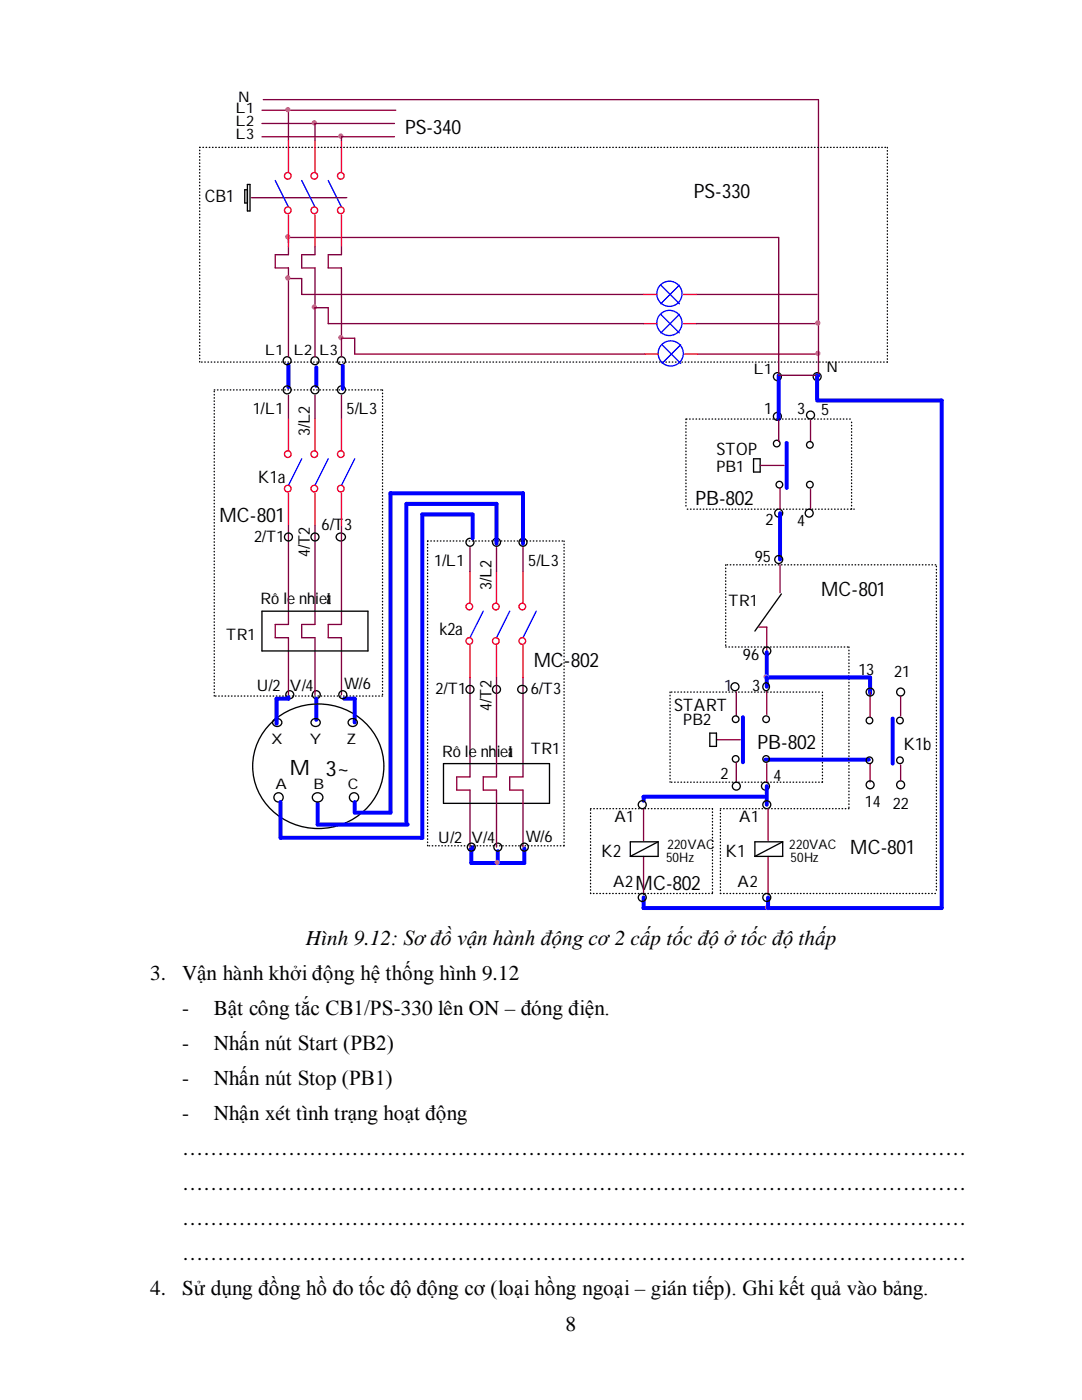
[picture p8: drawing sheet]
<svg xmlns="http://www.w3.org/2000/svg" width="216mm" height="279mm" viewBox="0 0 216 279" stroke-linecap="round" stroke-linejoin="round" font-family="sans-serif">
<g fill="none" stroke="#00f" stroke-width=".79">
<path d="M57.6 72.8v4.5M63.1 73.3v3.7M77.9 98.4h26.5v10.1M157 88.4v9M84.3 102.7h10M55.2 139.4h2.4M63.1 139.4v4.3M68.7 139.4h2.1M152.7 151.6h20.7M56 167.2h28.3M63.4 160.3v4.3M94.3 169.1v.5"/>
<path d="M104.6 169.3v2.9h-5.3M153.3 181.2h34.6"/>
</g>
<g fill="none" stroke="#800040" stroke-width=".26">
<path d="M52.3 27.3h26.4M54.9 50.8h2.7M60.2 55.6v3.2M62.8 50.8h-2.6v2.7M62.8 53.5v17.7M68.1 50.8h-2.6v2.7h2.6v14M139 58.8h24.1M155.4 47.4h-97.8v1.1M70.8 70.7h57.9M139.3 70.7h24M161.7 97.6v4M62.8 104.8v19.8h-2.6v2.7h2.6"/>
<path d="M54.9 127.3h2.7M65.5 124.6h2.6M93.8 135.2v19.8h-2.7M104.4 135.2v19.8M153 125.2v5M93.8 157.7v11.9M101.7 155v2.7h2.7M143 147.6h4.7M128.4 170.9v7.7M153.3 170.9v7.7"/>
</g>
<g fill="none" stroke="#000" stroke-width=".26">
<path d="M53.8 144.6a13.4 13.4 0 0 1 22.1 4.4 12.6 12.6 0 0 1-12.4 16.4 12.5 12.5 0 0 1-11.9-17.6l.6-1.1zM54.7 143.6a.84 .84 0 0 1 1.3 0 .84 .84 0 0 1-.3 1.3 .83 .83 0 0 1-1.1-.2 .83 .83 0 0 1 .1-1.1zM62.3 143.6a.84 .84 0 0 1 1.3 0 .84 .84 0 0 1-.3 1.3 .83 .83 0 0 1-1-.2 .83 .83 0 0 1 0-1.1zM150.6 168h5.6v2.9h-5.6z"/>
<circle cx="62.8" cy="72" r=".79"/>
<circle cx="155.1" cy="75.2" r=".79"/>
<circle cx="163.1" cy="75.2" r=".79"/>
<circle cx="155" cy="88.5" r=".66"/>
<circle cx="155.1" cy="83.1" r=".79"/>
<circle cx="99.1" cy="108.2" r=".79"/>
<circle cx="104.4" cy="108.2" r=".79"/>
<circle cx="57.8" cy="138.6" r=".79"/>
<circle cx="63.1" cy="138.6" r=".79"/>
<circle cx="146.7" cy="137.1" r=".79"/>
<circle cx="55.6" cy="159.1" r=".93"/>
<circle cx="179.6" cy="143.8" r=".66"/>
</g>
<g fill="#f0f" stroke="#f0f" stroke-width=".26">
<circle cx="62.7" cy="61.3" r=".4"/>
<circle cx="68" cy="27.2" r=".4"/>
<circle cx="68" cy="67.4" r=".4"/>
<circle cx="163.2" cy="70.5" r=".4"/>
</g>
<g fill="none" stroke="#000" stroke-width=".26" stroke-dasharray="0 .5">
<path d="M42.8 77.8h33.5M76.3 77.8v61.1M145.1 112.7h41.7M169.9 101.6v-17.7M186.8 113v65.1M42.8 138.9v-61.1M76.3 138.9h-33.5M133.7 138.1v18M134 138.1h29.8M144.8 129.1h24.6M169.4 129.1v32.3M134 156.1h30.1"/>
<path d="M164.1 156.1v-18M143.7 161.7v16.6M143.7 178.3h43.1"/>
</g>
<g fill="none" stroke="#00f" stroke-width=".26">
<path d="M131.9 62.7l3.7 3.7M135.6 62.7l-3.7 3.7M65.5 91.6l-2.7 5.3"/>
<circle cx="133.6" cy="64.5" r="2.51"/>
</g>
<path d="M128.4 64.6h2.7M136.3 64.6h2.7" fill="none" stroke="#f00" stroke-width=".26"/>
<circle cx="62.7" cy="97.5" r=".66" fill="#fff" stroke="#f00" stroke-width=".26"/>
<path d="M62.8 98.4v6.4" fill="none" stroke="#f00" stroke-width=".26"/>
<circle cx="62.7" cy="90.6" r=".66" fill="#fff" stroke="#f00" stroke-width=".26"/>
<path d="M62.8 83.6v6.4" fill="none" stroke="#f00" stroke-width=".26"/>
<path d="M65.5 36l2.6 5.3" fill="none" stroke="#00f" stroke-width=".26"/>
<circle cx="68" cy="42" r=".66" fill="#fff" stroke="#f00" stroke-width=".26"/>
<path d="M68.1 42.9v6.3" fill="none" stroke="#f00" stroke-width=".26"/>
<circle cx="68" cy="35.1" r=".66" fill="#fff" stroke="#f00" stroke-width=".26"/>
<path d="M68.1 28.1v6.3" fill="none" stroke="#f00" stroke-width=".26"/>
<path d="M56 160.1v7.1" fill="none" stroke="#00f" stroke-width=".79"/>
<g fill="none" stroke="#000" stroke-width=".26">
<circle cx="68.1" cy="77.8" r=".79"/>
<circle cx="93.8" cy="137.6" r=".79"/>
</g>
<path d="M101.7 122l-2.6 5.3" fill="none" stroke="#00f" stroke-width=".26"/>
<circle cx="98.9" cy="127.9" r=".66" fill="#fff" stroke="#f00" stroke-width=".26"/>
<path d="M99.1 128.9v6.3" fill="none" stroke="#f00" stroke-width=".26"/>
<circle cx="98.9" cy="121.1" r=".66" fill="#fff" stroke="#f00" stroke-width=".26"/>
<path d="M99.1 114v6.4" fill="none" stroke="#f00" stroke-width=".26"/>
<path d="M163.3 19.9v44.7M52.3 24.6h10.5M57.6 22h21.4M68.1 27.3v.8M57.6 55.6v15.6M60.2 58.8h68.2M57.6 78.9v4.7M65.5 61.4v3.2M68.1 67.5h2.7M161.7 83.9v4.2M57.6 127.3v11.9" fill="none" stroke="#800040" stroke-width=".26"/>
<path d="M163.1 79.9h24.8M77.9 98.4v53.5M99.1 100.6v7.9M153 135.2h20.6v3.2M128.4 159h24.3M70.8 160.1v2.1M99.3 169.9v2.3" fill="none" stroke="#00f" stroke-width=".79"/>
<circle cx="62.7" cy="24.5" r=".4" fill="#f0f" stroke="#f0f" stroke-width=".26"/>
<g fill="none" stroke="#000" stroke-width=".26">
<path d="M150.4 91.6h1.3v2.6h-1.3zM141.6 146.3h1.4v2.7h-1.4z"/>
<circle cx="57.3" cy="72" r=".79"/>
<circle cx="62.8" cy="77.8" r=".79"/>
<circle cx="161.7" cy="82.8" r=".79"/>
<circle cx="99.1" cy="137.6" r=".79"/>
<circle cx="179.7" cy="138.1" r=".79"/>
<circle cx="70.6" cy="159.1" r=".92"/>
<circle cx="152.9" cy="143.5" r=".66"/>
<circle cx="173.5" cy="143.8" r=".66"/>
<circle cx="179.6" cy="151.7" r=".66"/>
</g>
<path d="M136.9 83.6v17.8M85.3 108h27.3M112.6 108v60.8M85.3 168.8v-60.8M112.6 168.8h-27.3" fill="none" stroke="#000" stroke-width=".26" stroke-dasharray="0 .5"/>
<path d="M60.2 91.6l-2.6 5.3" fill="none" stroke="#00f" stroke-width=".26"/>
<circle cx="57.4" cy="97.5" r=".66" fill="#fff" stroke="#f00" stroke-width=".26"/>
<path d="M57.6 98.4v6.4" fill="none" stroke="#f00" stroke-width=".26"/>
<circle cx="57.4" cy="90.6" r=".66" fill="#fff" stroke="#f00" stroke-width=".26"/>
<path d="M57.6 83.6v6.4" fill="none" stroke="#f00" stroke-width=".26"/>
<path d="M96.4 122l-2.6 5.3" fill="none" stroke="#00f" stroke-width=".26"/>
<circle cx="93.6" cy="127.9" r=".66" fill="#fff" stroke="#f00" stroke-width=".26"/>
<path d="M93.8 128.9v6.3" fill="none" stroke="#f00" stroke-width=".26"/>
<circle cx="93.6" cy="121.1" r=".66" fill="#fff" stroke="#f00" stroke-width=".26"/>
<path d="M93.8 114v6.4" fill="none" stroke="#f00" stroke-width=".26"/>
<path d="M39.8 29.4h137.3M177.1 29.4v42.9M39.8 72.3v-42.9M177.1 72.3h-137.3" fill="none" stroke="#000" stroke-width=".26" stroke-dasharray="0 .5"/>
<path d="M81.1 100.6h18M70.8 139.4v4.8M178.1 143.4v9M63.4 164.6h18" fill="none" stroke="#00f" stroke-width=".79"/>
<path d="M50.2 39.5h19M54.9 50.8v2.7M99.1 155h-2.7v2.7M153 152.4v3.7" fill="none" stroke="#800040" stroke-width=".26"/>
<g fill="none" stroke="#000" stroke-width=".26">
<path d="M62.6 158.5a.97 .97 0 0 1 1.5 0 .97 .97 0 0 1-.3 1.5 .96 .96 0 0 1-1.2-.3 .96 .96 0 0 1 0-1.2zM88.5 152.4h21.1v7.9h-21.1z"/>
<circle cx="161.6" cy="96.7" r=".66"/>
<circle cx="179.7" cy="156.6" r=".79"/>
</g>
<path d="M60.2 36l2.6 5.3" fill="none" stroke="#00f" stroke-width=".26"/>
<circle cx="62.7" cy="42" r=".66" fill="#fff" stroke="#f00" stroke-width=".26"/>
<path d="M62.8 42.9v6.3" fill="none" stroke="#f00" stroke-width=".26"/>
<circle cx="62.7" cy="35.1" r=".66" fill="#fff" stroke="#f00" stroke-width=".26"/>
<path d="M62.8 28.1v6.3" fill="none" stroke="#f00" stroke-width=".26"/>
<circle cx="155.5" cy="96.7" r=".66" fill="none" stroke="#000" stroke-width=".26"/>
<path d="M107 122l-2.6 5.3" fill="none" stroke="#00f" stroke-width=".26"/>
<circle cx="104.2" cy="127.9" r=".66" fill="#fff" stroke="#f00" stroke-width=".26"/>
<path d="M104.4 128.9v6.3" fill="none" stroke="#f00" stroke-width=".26"/>
<circle cx="104.2" cy="121.1" r=".66" fill="#fff" stroke="#f00" stroke-width=".26"/>
<path d="M128.4 58.8h2.7M136.3 58.8h2.7M128.7 70.7h2.6M136.6 70.7h2.7M104.4 114v6.4" fill="none" stroke="#f00" stroke-width=".26"/>
<g fill="none" stroke="#800040" stroke-width=".26">
<path d="M57.6 22v6.1M78.7 24.6h-15.9v3.5M54.9 53.5h2.7M57.6 49.2v1.6M57.6 55.6h2.6M60.2 53.5h2.6M155.4 47.4v27.2M62.8 61.4h2.7M62.8 78.9v4.7M65.5 64.6h62.9M68.1 78.9v4.7M155.4 74.9h7.4"/>
<path d="M163.3 64.6v10M151.7 92.9h4.7M155.4 83.9v4.2M68.1 104.8v19.8M99.1 109.3v4.7M104.4 109.3v4.7M54.9 124.6v2.7M62.8 127.3v11.3M65.5 124.6v2.7h2.6M146.9 138.1v4.8M153 137.8v4.8M173.6 138.1v5"/>
<path d="M179.7 138.9v4M91.1 155v2.7h2.7M104.4 157.7v11.4M146.9 152.1v4M173.6 152.4v3.7M179.7 152.7v3.1M128.4 161.4v6.3"/>
</g>
<g fill="none" stroke="#00f" stroke-width=".26">
<path d="M131.9 56.9l3.7 3.7M135.6 56.9l-3.7 3.7M132.1 68.8l3.7 3.7M135.8 68.8l-3.7 3.7M70.8 91.6l-2.7 5.3"/>
<circle cx="133.6" cy="58.6" r="2.51"/>
<circle cx="133.8" cy="70.5" r="2.51"/>
</g>
<g fill="none" stroke="#000" stroke-width=".26">
<path d="M48.8 37.9h.6v2.6h-.6zM67.3 106.6a.84 .84 0 0 1 1.4 0 .84 .84 0 0 1-.3 1.3 .83 .83 0 0 1-1.1-.2 .83 .83 0 0 1 0-1.1zM155.9 118.5l-5.3 7.4M103.6 137a.84 .84 0 0 1 1.3 0 .84 .84 0 0 1-.3 1.3 .83 .83 0 0 1-1.1-.2 .83 .83 0 0 1 .1-1.1zM125.8 168h5.5v2.9h-5.5zM156.2 168l-5.6 2.9"/>
<circle cx="161.6" cy="88.8" r=".66"/>
<circle cx="93.8" cy="108.2" r=".79"/>
<circle cx="155.4" cy="102.4" r=".79"/>
<circle cx="153" cy="129.9" r=".79"/>
<circle cx="146.8" cy="143.5" r=".66"/>
<circle cx="146.8" cy="151.5" r=".66"/>
<circle cx="152.7" cy="156.9" r=".79"/>
<circle cx="152.9" cy="151.5" r=".66"/>
<circle cx="173.5" cy="151.7" r=".66"/>
<circle cx="94" cy="169.1" r=".79"/>
<circle cx="99.3" cy="169.1" r=".79"/>
<circle cx="104.6" cy="169.1" r=".79"/>
</g>
<g fill="none" stroke="#00f" stroke-width=".79">
<path d="M155.4 74.9v8.7M163.3 74.9h-.2v4.8M187.9 79.9v101.3M84.3 102.7v64.5M155.6 102.4v9.3M55.2 139.4v5.1M57.6 139.2v.2M153 130.2v5M128.4 159v.8M153 156.9v3.7M70.8 162.2h7.1M93.8 169.6h.5"/>
<path d="M94 170.1v2.1M128.4 179.1v2.1h24.9v-2.1"/>
</g>
<g fill="#f0f" stroke="#f0f" stroke-width=".26">
<circle cx="153.1" cy="181.1" r=".4"/>
<circle cx="152.9" cy="135.1" r=".4"/>
</g>
<path d="M169.7 83.6h-33.1M117.8 161.4h24.4M117.8 178.3v-16.9M142.2 161.4v16.9M142.2 178.3h-24.4" fill="none" stroke="#000" stroke-width=".26" stroke-dasharray="0 .5"/>
<circle cx="68" cy="97.5" r=".66" fill="#fff" stroke="#f00" stroke-width=".26"/>
<path d="M68.1 98.4v6.4" fill="none" stroke="#f00" stroke-width=".26"/>
<circle cx="68" cy="90.6" r=".66" fill="#fff" stroke="#f00" stroke-width=".26"/>
<path d="M68.1 83.6v6.4" fill="none" stroke="#f00" stroke-width=".26"/>
<g fill="none" stroke="#800040" stroke-width=".26">
<path d="M52.5 19.9h110.8M52.3 22h5.3M57.6 47.1v.3M57.6 53.5v2.1M62.8 49.2v1.6M68.1 49.2v1.6M68.1 67.5v3.7M70.8 67.5v3.2M139 64.6h24.3M155.6 97.4v4.2M57.6 104.8v19.8h-2.7M93.8 109.3v4.7"/>
<path d="M155.6 112.7v5.6M68.1 127.3v11.3M99.1 135.2v19.8M151.4 125.2h1.6M96.4 157.7h2.7v11.4M101.7 155h2.7M153.3 161.4v6.3"/>
</g>
<g fill="none" stroke="#000" stroke-width=".26">
<path d="M49.4 36.8h.5v5.3h-.5zM52.3 122h21.1v7.9h-21.1zM152.4 136.5a.75 .75 0 0 1 1.1 .2 .75 .75 0 0 1-.4 1.1 .76 .76 0 0 1-.8-.4 .76 .76 0 0 1 .1-.9zM69.7 143.6a.84 .84 0 0 1 1.3 0 .84 .84 0 0 1-.3 1.3 .83 .83 0 0 1-1-.2 .83 .83 0 0 1 0-1.1zM131.3 168l-5.5 2.9"/>
<circle cx="57.3" cy="77.8" r=".79"/>
<circle cx="68.1" cy="72" r=".79"/>
<circle cx="57.6" cy="107.2" r=".79"/>
<circle cx="62.8" cy="107.2" r=".79"/>
<circle cx="155.4" cy="111.7" r=".79"/>
<circle cx="161.5" cy="102.4" r=".79"/>
<circle cx="68.4" cy="138.6" r=".79"/>
<circle cx="173.6" cy="138.1" r=".79"/>
<circle cx="146.9" cy="156.9" r=".79"/>
<circle cx="173.6" cy="156.6" r=".79"/>
<circle cx="128.2" cy="160.6" r=".79"/>
<circle cx="128.2" cy="179.1" r=".79"/>
<circle cx="153" cy="160.6" r=".79"/>
<circle cx="153" cy="179.1" r=".79"/>
</g>
<path d="M68.4 73v4.5M81.1 100.6v53.9M153 135.2v1.9M77.9 152.1v10.1M81.1 154.8v9.5M148.2 143.1v9M94 172.2h5.3" fill="none" stroke="#00f" stroke-width=".79"/>
<g fill="#f0f" stroke="#f0f" stroke-width=".26">
<circle cx="57.4" cy="21.9" r=".4"/>
<circle cx="57.4" cy="47.3" r=".4"/>
<circle cx="99.2" cy="172.1" r=".4"/>
<circle cx="57.4" cy="55.5" r=".4"/>
<circle cx="163.2" cy="64.5" r=".4"/>
</g>
<path d="M137.1 101.6h33.4M144.8 112.7v16.4M143.7 161.4h25.7" fill="none" stroke="#000" stroke-width=".26" stroke-dasharray="0 .5"/>
<path d="M54.9 36l2.7 5.3" fill="none" stroke="#00f" stroke-width=".26"/>
<circle cx="57.4" cy="42" r=".66" fill="#fff" stroke="#f00" stroke-width=".26"/>
<path d="M57.6 42.9v6.3" fill="none" stroke="#f00" stroke-width=".26"/>
<circle cx="57.4" cy="35.1" r=".66" fill="#fff" stroke="#f00" stroke-width=".26"/>
<path d="M57.6 28.1v6.3" fill="none" stroke="#f00" stroke-width=".26"/>
<path d="M94.3 102.7v4.7" fill="none" stroke="#00f" stroke-width=".79"/>
<g font-size="4.2">
<text x="57.8" y="154.6">M</text>
<text x="64.9" y="154.9">3~</text>
<text x="61" y="188.6">Hình 9.12: Sơ đồ vận hành động cơ 2 cấp tốc độ ở tốc độ thấp</text>
<text x="30" y="195.6">3.</text>
<text x="36.3" y="195.6">Vận hành khởi động hệ thống hình 9.12</text>
<text x="36.3" y="202.6">-</text>
<text x="42.7" y="202.6">Bật công tắc CB1/PS-330 lên ON – đóng điện.</text>
<text x="36.3" y="209.5">-</text>
<text x="42.7" y="209.5">Nhấn nút Start (PB2)</text>
<text x="36.3" y="216.6">-</text>
<text x="42.7" y="216.6">Nhấn nút Stop (PB1)</text>
<text x="36.3" y="223.5">-</text>
<text x="42.7" y="223.5">Nhận xét tình trạng hoạt động</text>
<text x="36.3" y="230.5">…………………………………………………………………………………………………</text>
<text x="36.3" y="237.5">…………………………………………………………………………………………………</text>
<text x="36.3" y="244.5">…………………………………………………………………………………………………</text>
<text x="36.3" y="251.5">…………………………………………………………………………………………………</text>
<text x="30" y="258.5">4.</text>
<text x="36.3" y="258.5">Sử dụng đồng hồ đo tốc độ động cơ (loại hồng ngoại – gián tiếp). Ghi kết quả vào bảng.</text>
<text x="112.9" y="265.7">8</text>
</g>
<g font-size="4">
<text x="80.9" y="26.8">PS-340</text>
<text x="138.4" y="39.5">PS-330</text>
<text x="138.8" y="100.8">PB-802</text>
<text x="43.8" y="104.2">MC-801</text>
<text x="163.8" y="119">MC-801</text>
<text x="106.5" y="133.1">MC-802</text>
<text x="151.1" y="149.5">PB-802</text>
<text x="169.7" y="170.3">MC-801</text>
<text x="126.8" y="177.5">MC-802</text>
</g>
<g font-size="3.4">
<text x="40.9" y="40.3">CB1</text>
<text x="143" y="90.8">STOP</text>
<text x="51.5" y="96.4">K1a</text>
<text x="87.7" y="126.7">k2a</text>
<text x="134.5" y="141.8">START</text>
<text x="180.3" y="149.8">K1b</text>
<text x="120" y="170.9">K2</text>
<text x="144.8" y="170.9">K1</text>
</g>
<g font-size="3.2">
<text x="50.5" y="82.5">1/L1</text>
<text x="69.2" y="82.5">5/L3</text>
<text x="152.5" y="82.5">1</text>
<text x="159.1" y="82.5">3</text>
<text x="163.8" y="82.8">5</text>
<text x="61.8" y="87" transform="rotate(-90 61.8 87)">3/L2</text>
<text x="143" y="94.1">PB1</text>
<text x="64.2" y="105.8">6/T3</text>
<text x="152.7" y="104.7">2</text>
<text x="159.1" y="105">4</text>
<text x="50.7" y="108.2">2/T1</text>
<text x="61.8" y="111.2" transform="rotate(-90 61.8 111.2)">4/T2</text>
<text x="86.6" y="112.9">1/L1</text>
<text x="105.4" y="112.9">5/L3</text>
<text x="150.6" y="112.2">95</text>
<text x="98" y="117.8" transform="rotate(-90 98 117.8)">3/L2</text>
<text x="52" y="120.6">Rô le nhieä</text>
<text x="65.2" y="120.6">t</text>
<text x="145.4" y="120.9">TR1</text>
<text x="45.1" y="127.8">TR1</text>
<text x="148.3" y="131.7">96</text>
<text x="51.2" y="137.8">U/2</text>
<text x="57.8" y="137.8">V/4</text>
<text x="68.7" y="137.5">W/6</text>
<text x="150.1" y="137.8">3</text>
<text x="171.3" y="134.6">13</text>
<text x="178.4" y="135.1">21</text>
<text x="86.9" y="138.6">2/T1</text>
<text x="98" y="141.8" transform="rotate(-90 98 141.8)">4/T2</text>
<text x="105.9" y="138.6">6/T3</text>
<text x="136.3" y="144.7">PB2</text>
<text x="88.2" y="151">Rô le nhieä</text>
<text x="101.4" y="151">t</text>
<text x="105.9" y="150.5">TR1</text>
<text x="143.8" y="155.5">2</text>
<text x="154.3" y="155.8">4</text>
<text x="172.6" y="161">14</text>
<text x="178.1" y="161.4">22</text>
<text x="104.9" y="168">W/6</text>
<text x="122.6" y="164">A1</text>
<text x="147.5" y="164">A1</text>
<text x="87.5" y="168.2">U/2</text>
<text x="94.1" y="168.2">V/4</text>
<text x="122.3" y="177">A2</text>
<text x="147.2" y="177">A2</text>
</g>
<text font-size="3.2" fill="#000040" x="144.5" y="137.8">1</text>
<g font-size="2.9">
<text x="47" y="22.5">L1</text>
<text x="47.5" y="20.4">N</text>
<text x="47" y="27.8">L3</text>
<text x="47" y="25.1">L2</text>
<text x="52.8" y="70.9">L1</text>
<text x="58.6" y="70.9">L2</text>
<text x="63.7" y="70.9">L3</text>
<text x="150.4" y="74.6">L1</text>
<text x="164.9" y="74.3">N</text>
<text x="54.1" y="148.4">X</text>
<text x="61.8" y="148.4">Y</text>
<text x="69.2" y="148.4">Z</text>
<text x="54.9" y="157.4">A</text>
<text x="62.6" y="157.4">B</text>
<text x="69.4" y="157.4">C</text>
</g>
<g font-size="2.6">
<text x="132.9" y="172.1">50Hz</text>
<text x="133.2" y="169.5">220VAC</text>
<text x="157.5" y="169.5">220VAC</text>
<text x="157.7" y="172.1">50Hz</text>
</g>
</svg>
